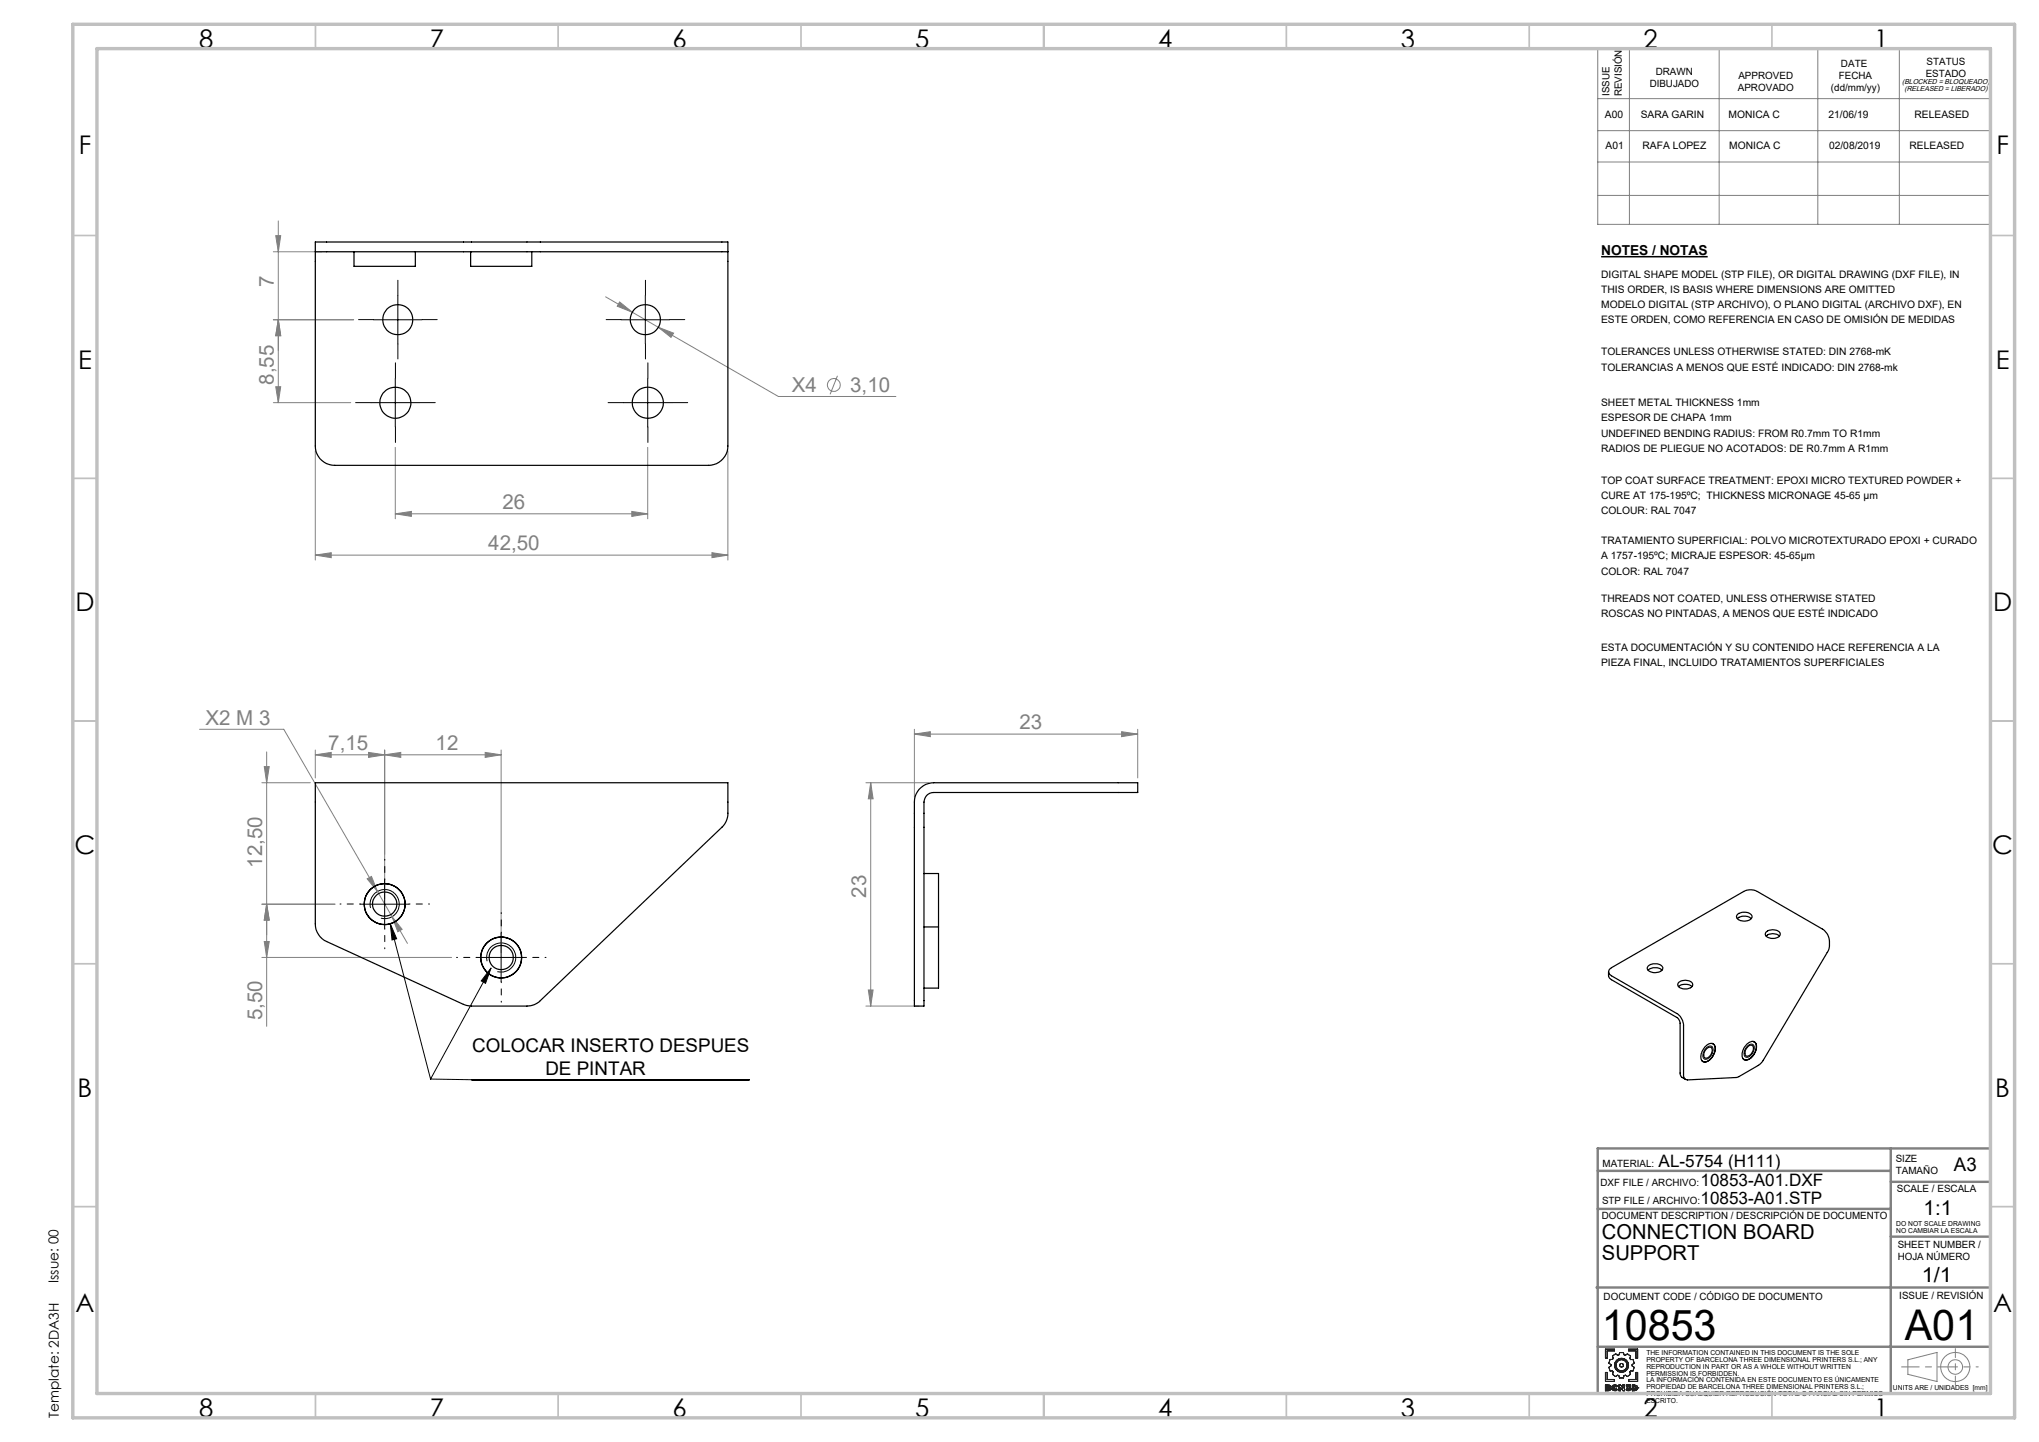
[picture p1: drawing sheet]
<svg xmlns="http://www.w3.org/2000/svg" width="420mm" height="297mm" viewBox="0 0 420 297" stroke-linecap="round" stroke-linejoin="round" font-family="sans-serif">
<path d="M329.8 52.9h22" fill="none" stroke="#000" stroke-width=".32"/>
<g fill="none" stroke="#808080" stroke-width=".21">
<path d="M329.1 10h80.9v36.2h-80.9zM335.6 10v36.2M354.1 10v36.2M374.4 10v36.2M391.2 10v36.2M329.1 20.3h80.9M329.1 26.9h80.9M329.1 33.4h80.9M56.3 51.9h10M56.8 48.5h1l-.5 3.4zM57.3 45.5v37.4M329.1 40.2h80.9"/>
<path d="M56.3 65.9h16.5M56.8 79.7h1l-.5 3.2zM57.3 65.9l.5 3.2h-1zM124.7 61.1l35.6 20.6h24.2M127.6 62.2l2.6 2.1-3.1-1.2zM135.6 67.4l3.1 1.2-.5 .9zM172.5 77.4l-1.5 3.8M56.3 82.9h15.9M64.9 92.8v22.6M81.4 92.1v14.8M133.4 92.1v14.8M149.9 92.8v22.6"/>
<path d="M64.9 114.3l3.3-.5v1.1zM64.9 114.3h85M81.4 105.8l3.3-.5v1.1zM81.4 105.8h52M130.1 105.3l3.3 .5-3.3 .6zM146.6 113.8l3.3 .5-3.3 .6zM41.1 150.2h17.4l19.3 33.4M54.4 157.9h1.1l-.6 3.3zM54.9 154.9v56.5M64.9 155.5l3.3-.5v1zM64.9 154.5v5.7M64.9 155.5h38.3"/>
<path d="M75.9 155l3.3 .5-3.3 .5zM79.2 154.5v30.7M79.2 155.5l3.4-.5v1zM99.9 155l3.3 .5-3.3 .5zM103.2 154.5v41.7M188.3 151.2l3.3-.5v1zM188.3 150.2v14M188.3 151.2h46.1M231 150.7l3.4 .5-3.4 .5zM234.4 150.2v10M53.9 161.2h10M178.4 161.2h12.9"/>
<path d="M179.4 161.2v46M179.4 161.2l.4 3.3h-.9zM53.9 186.2h15.1M53.9 197.2h39.1M54.4 193.9h1.1l-.6 3.3zM54.9 186.2l.6 3.3h-1.1zM75.6 181l.9-.5 1.3 3.1zM77.8 183.6l6.1 10.7M80.8 188.8l2 2.6-.8 .5zM178.4 207.2h10.9M178.9 203.9h.9l-.4 3.3zM393 280.1l6-1.6v6l-6-1.4z"/>
<circle cx="171.8" cy="79.3" r="1.32"/>
<circle cx="402.7" cy="281.6" r="3"/>
<circle cx="402.8" cy="281.5" r="1.49"/>
</g>
<g fill="none" stroke="#191924" stroke-width=".21">
<path d="M330.7 277.9h1.8v.3h-1.5v1.5h-.3zM332.1 279.3l.7-.5 .4 .3 .3-.1 .1-.4h.8l.1 .4 .3 .1 .4-.3 .7 .5-.2 .5 .2 .2h.5l.2 .8-.4 .3v.2l.4 .3-.2 .8h-.5l-.2 .2 .1 .5-.6 .4-.4-.3-.3 .1-.1 .5h-.8l-.2-.5-.2-.1-.4 .3-.7-.4 .2-.5-.2-.2h-.5l-.2-.8 .4-.3v-.2l-.4-.3 .2-.8h.5l.2-.2zM335.5 277.9h1.8v1.8h-.3v-1.5h-1.5zM330.7 282.7h.3v1.4h1.5v.4h-1.8zM331 285.5l.4 .1-.4 .1zM331 286l.4 .1-.4 .1zM331.3 285.3l.4 .2M331.3 285.3h.2l.2 .2M331.3 285.3h-.6v1.2l.9-.1 .2-.3M331.4 285.6h.1M331.4 286.1h.1M331.7 285.5l-.2 .3 .3 .3"/>
<path d="M331.7 285.5h.1M331.8 286.1h.1M332 285.9l.2 .3 .4 .3 .6-.3M332 285.9l.3 .5a.69 .69 0 0 0 .9-.2M332 285.9h.1M332.4 285.9l.1 .2 .4-.1M332.4 285.9h.1M332.9 285.7l-.2-.2-.3 .1v.3M332.9 285.7l-.4-.1-.1 .3M332.9 286l.3 .2M333.2 285.5l-.5-.3-.5 .2-.2 .5M333.2 285.5a.67 .67 0 0 0-1.1 0l-.1 .4"/>
<path d="M333.2 285.5l-.3 .2M333.5 285.3h.3l.5 .6v-.6h.3v1.2h-.3l-.5-.7v.7h-.3zM335.1 286l.3 .2 .2-.1-.2 .1zM335.1 286l-.2 .2M335.5 284.1h1.5v-1.4h.3v1.8h-1.8zM335.6 286.1l-.4-.2v-.2l.3-.2h-.5v-.2h.8v.2l-.2 .2 .3 .4M335.6 286.1h.1M335.9 286.1l-.2 .3-.3 .1-.5-.3M335.9 286.1l-.2 .3-.4 .1-.4-.3M335.9 286.1h.1M336.2 285.3l1 .2 .2 .4-.3 .4-.9 .2zM336.6 285.5l.3 .1v.5h-.3z"/>
<path d="M337 285.9h.1M337.4 285.9h.1"/>
<circle cx="334" cy="281.2" r=".39"/>
<circle cx="334" cy="281.2" r="1.45"/>
<circle cx="334" cy="281.2" r="1.14"/>
</g>
<g fill="none" stroke="#000" stroke-width=".21">
<path d="M76.9 65.9h10M81.4 78v9.9M82 60.9v9.9M128 65.9h9.9M132.9 60.9v9.9M133.4 78v9.9M76.4 82.9h10M128.4 82.9h10M74.2 186.2h10M76.3 187a3 3 0 0 1 2.7-3.8 3 3 0 0 1 3.2 3.3 3 3 0 0 1-3.7 2.6M79.2 181.2v10M80.4 190.3l8.3 31.9"/>
<path d="M80.4 190.3l1.3 3.1-.9 .2zM98.2 197.2h10M100.3 198a3 3 0 0 1 2.7-3.8 3 3 0 0 1 3.3 3.3 3 3 0 0 1-3.9 2.6M101.1 199.4l-12.4 22.8M101.1 199.4l-1.1 3.1-.9-.5zM103.2 192.2v10M351.4 215.9l.2-.1a.74 .74 0 0 1 1-.3 .74 .74 0 0 1 .2 1.1 1.55 1.55 0 0 1-1.8 1.5 1.61 1.61 0 0 1 .4-2.2zM359.8 215.6l.1-.1a.77 .77 0 0 1 1.1-.4 .77 .77 0 0 1 .3 1.1 1.66 1.66 0 0 1-1.8 1.5 1.66 1.66 0 0 1 .3-2.1zM88.7 222.2l8.5 .2h57.1"/>
</g>
<path d="M391.7 281.5h11.1" fill="none" stroke="#808080" stroke-width=".21" stroke-dasharray="15.2 1.3 1.3 1.3" stroke-dashoffset="11.6"/>
<path d="M402.8 281.5h4.7" fill="none" stroke="#808080" stroke-width=".21" stroke-dasharray="15.2 1.3 1.3 1.3" stroke-dashoffset="14.8"/>
<path d="M402.8 277.8v7.4" fill="none" stroke="#808080" stroke-width=".21" stroke-dasharray="15.2 1.3 1.3 1.3" stroke-dashoffset="13.4"/>
<path d="M329.1 236.5h80.9v50.5h-80.9zM389.5 236.5v50.5M329.1 249h60.4M329.1 241.2h60.4M389.5 243.4h20.5M389.5 254.7h20.5M328.9 265.2h81.1M329.1 277.4h80.9" fill="none" stroke="#808080" stroke-width=".5"/>
<g fill="none" stroke="#c0c0c0" stroke-width=".35">
<path d="M65 5v5M115 5v5M165 5v5M215 5v5M265 5v5M315 5v5M365 5v5M15 48.5h5M410 48.5h5M15 98.5h5M410 98.5h5M15 148.5h5"/>
<path d="M410 148.5h5M15 198.5h5M410 198.5h5M15 248.5h5M410 248.5h5M65 287v5M115 287v5M165 287v5M215 287v5M265 287v5M315 287v5M365 287v5"/>
</g>
<path d="M15 5h400v287h-400zM20 10h390v277h-390z" fill="none" stroke="#c0c0c0" stroke-width=".7"/>
<path d="M74.3 186.2h-4.3M79.3 181.2v-4.2M79.3 191.2v4.2M84.3 186.2h4.2M98.3 197.2h-4.3M103.3 192.2v-4.2M108.3 197.2h4.2M103.3 202.2v4.2" fill="none" stroke="#000" stroke-width=".21" stroke-dasharray="15.2 1.3 1.3 1.3" stroke-dashoffset="15"/>
<g fill="none" stroke="#000" stroke-width=".21" stroke-dasharray="15.2 1.3 1.3 1.3">
<path d="M77 65.8h-3.1M81.5 77.9v-3.2M82 60.8v-3.1M82 70.8v3.1M87 65.8h3.1M128 65.8h-3.1M133 60.8v-3.1M133 70.8v3.1M133.5 77.9v-3.2M138 65.8h3.1M76.5 82.9h-3.2M81.5 87.9v3.2"/>
<path d="M86.5 82.9h3.2M128.5 82.9h-3.2M133.5 87.9v3.2M138.5 82.9h3.2"/>
</g>
<g fill="#808080">
<path d="M231 150.7l3.4 .5-3.4 .5zM188.3 151.2l3.3-.5v1zM146.6 113.8l3.3 .5-3.3 .6zM64.9 114.3l3.3-.5v1.1z"/>
<path d="M79.2 155.5l3.4-.5v1zM99.9 155l3.3 .5-3.3 .5zM80.8 188.8l1.2 3.1 .8-.5zM75.6 181l2.2 2.6-1.3-3.1zM81.4 105.8l3.3-.5v1.1zM130.1 105.3l3.3 .5-3.3 .6zM127.6 62.2l-.5 .9 3.1 1.2zM135.6 67.4l2.6 2.1 .5-.9z"/>
<path d="M64.9 155.5l3.3-.5v1zM75.9 155l3.3 .5-3.3 .5z"/>
<path d="M54.9 186.2l.6 3.3h-1.1zM54.4 157.9h1.1l-.6 3.3zM57.3 65.9l.5 3.2h-1zM56.8 48.5h1l-.5 3.4z"/>
<path d="M54.9 186.2l.6 3.3h-1.1zM54.4 193.9h1.1l-.6 3.3zM179.4 161.2l.4 3.3h-.9zM178.9 203.9h.9l-.4 3.3zM57.3 65.9l.5 3.2h-1zM56.8 79.7h1l-.5 3.2z"/>
</g>
<path d="M101.1 199.4l-1.1 3.1-.9-.5zM80.4 190.3l1.3 3.1-.9 .2z" fill="#000"/>
<g fill="none" stroke="#000" stroke-width=".25">
<path d="M64.9 51.9v-2.1h85v2.1M64.9 51.9h85M64.9 51.9v40a3.9 3.9 0 0 0 4 3.9h77a4 4 0 0 0 4-3.9v-40M72.9 51.9v3h12.6v-3M96.9 51.9v3h12.6v-3M64.9 161.2h85v6.3a3.9 3.9 0 0 1-1.2 2.9l-37.4 35.7a3.8 3.8 0 0 1-2.8 1.1h-11.6l-.8-.1-28.8-13.2a4 4 0 0 1-2.4-3.6zM189.3 162.6a4 4 0 0 1 3-1.4h42.1v2h-42.1a1.99 1.99 0 0 0-2 2v42h-2v-39.7a7.4 7.4 0 0 1 .4-4zM190.3 179.9h3v11M190.3 190.9h3M193.3 190.9v12.6h-3M331.6 199.6l27.6-16a2.97 2.97 0 0 1 2.8 0l13.4 7.8a3.1 3.1 0 0 1 1.4 2.4v1.1l-.2 .9-13.5 22.8-.6 .6-4.8 2.7-10.1 .5a.82 .82 0 0 1-.8-1v-10.2a3.1 3.1 0 0 0-1.4-2.5l-13.5-7.7a.88 .88 0 0 1-.3-1.4zM339.4 199a2.14 2.14 0 0 1 3.1 .3 1.41 1.41 0 0 1-1.8 1 1.12 1.12 0 0 1-1.3-1.1z"/>
<path d="M339.5 199.8v-.1a2.34 2.34 0 0 1 2.8 .1M357.9 189.2a2.31 2.31 0 0 1 2.8 0M358 188.2a2.04 2.04 0 0 1 2.9 .5 1.73 1.73 0 0 1-2.6 .8 .71 .71 0 0 1-.6-.5 .71 .71 0 0 1 .3-.8zM363.8 192a2.02 2.02 0 0 1 2.9 .3 1.31 1.31 0 0 1-1.8 1 1.06 1.06 0 0 1-1.2-1.2zM363.8 192.8a2.16 2.16 0 0 1 2.7 0M331.3 200.2l.1 1 .5 .6 13.5 7.7a1.62 1.62 0 0 1 .7 1.2v10.5l.2 .6 .9 .5M345.8 202.4a2.02 2.02 0 0 1 2.9 .3 1.31 1.31 0 0 1-1.8 1 1.05 1.05 0 0 1-1.3-1zM345.8 203.2a2.29 2.29 0 0 1 2.7 0M350.7 218.6h.1M351.2 215.6a1.32 1.32 0 0 1 1.9-.4 2.76 2.76 0 0 1-2.1 3.6 1.45 1.45 0 0 1-.4-2.2zM351.5 216a.65 .65 0 0 1 .9-.3 .65 .65 0 0 1 .2 1 1.3 1.3 0 0 1-1.5 1.2 1.44 1.44 0 0 1 .4-1.9zM352.6 214.9a1.26 1.26 0 0 1 .5 1.9 2.17 2.17 0 0 1-2.3 1.8l-.2-.2"/>
<path d="M352.8 214.9v.1M359.2 218.2h.1M359.9 215a1.1 1.1 0 0 1 1.8-.1 2.81 2.81 0 0 1-2.2 3.4 1.18 1.18 0 0 1-.6-1.6l.4-1.1zM360 215.6a.66 .66 0 0 1 .9-.3 .66 .66 0 0 1 .2 1 1.3 1.3 0 0 1-1.5 1.1 1.44 1.44 0 0 1 .4-1.8zM361.1 214.5a1.12 1.12 0 0 1 .6 1.6 2.45 2.45 0 0 1-2.3 2.2l-.4-.3M361.3 214.5l.1 .1"/>
<circle cx="81.9" cy="65.8" r="3.1"/>
<circle cx="132.9" cy="65.8" r="3.1"/>
<circle cx="81.4" cy="83" r="3.2"/>
<circle cx="133.4" cy="82.9" r="3.2"/>
<circle cx="79.2" cy="186.2" r="4.2"/>
<circle cx="79.2" cy="186.2" r="2.51"/>
<circle cx="79.3" cy="186.2" r="4.2"/>
<circle cx="103.2" cy="197.2" r="4.2"/>
<circle cx="103.3" cy="197.2" r="2.5"/>
</g>
<g font-size="8.7">
<text x="330" y="275.9">10853</text>
<text x="392.3" y="275.9">A01</text>
</g>
<g font-size="5.3">
<text x="41" y="9.9">8</text>
<text x="88.5" y="9.9">7</text>
<text x="138.5" y="9.9">6</text>
<text x="188.5" y="9.9">5</text>
<text x="238.5" y="9.9">4</text>
<text x="288.5" y="9.9">3</text>
<text x="338.5" y="9.9">2</text>
<text x="386" y="9.9">1</text>
<text x="16.2" y="31.7">F</text>
<text x="411.2" y="31.7">F</text>
<text x="16.1" y="75.9">E</text>
<text x="411.1" y="75.9">E</text>
<text x="15.5" y="125.9">D</text>
<text x="410.5" y="125.9">D</text>
<text x="15.4" y="175.9">C</text>
<text x="410.4" y="175.9">C</text>
<text x="16" y="225.9">B</text>
<text x="411" y="225.9">B</text>
<text x="15.5" y="270.2">A</text>
<text x="410.5" y="270.2">A</text>
<text x="41" y="291.9">8</text>
<text x="88.5" y="291.9">7</text>
<text x="138.5" y="291.9">6</text>
<text x="188.5" y="291.9">5</text>
<text x="238.5" y="291.9">4</text>
<text x="288.5" y="291.9">3</text>
<text x="338.5" y="291.9">2</text>
<text x="386" y="291.9">1</text>
</g>
<g font-size="4.2" fill="#808080">
<text x="56.4" y="59.1" transform="rotate(-90 56.4 59.1)">7</text>
<text x="56.4" y="79.3" transform="rotate(-90 56.4 79.3)">8,55</text>
<text x="163.1" y="80.7">X4</text>
<text x="175.1" y="80.7">3,10</text>
<text x="103.5" y="104.9">26</text>
<text x="100.6" y="113.4">42,50</text>
<text x="42.3" y="149.3">X2 M 3</text>
<text x="67.6" y="154.5">7,15</text>
<text x="89.7" y="154.5">12</text>
<text x="210" y="150.2">23</text>
<text x="54" y="178.7" transform="rotate(-90 54 178.7)">12,50</text>
<text x="178.4" y="184.9" transform="rotate(-90 178.4 184.9)">23</text>
<text x="54" y="210.2" transform="rotate(-90 54 210.2)">5,50</text>
</g>
<g font-size="4.2">
<text x="396.2" y="250.3">1:1</text>
<text x="330" y="255.2">CONNECTION BOARD</text>
<text x="330" y="259.5">SUPPORT</text>
<text x="395.8" y="264">1/1</text>
</g>
<g font-size="3.9">
<text x="97.2" y="216.6">COLOCAR INSERTO DESPUES</text>
<text x="112.3" y="221.5">DE PINTAR</text>
<text x="402.5" y="241.1">A3</text>
</g>
<g font-size="3.5">
<text x="341.7" y="240.4">AL-5754 (H111)</text>
<text x="350.3" y="244.3">10853-A01.DXF</text>
<text x="350.3" y="247.9">10853-A01.STP</text>
</g>
<g font-size="2.8">
<text x="329.8" y="52.6">NOTES / NOTAS</text>
<text x="12.1" y="264.2" transform="rotate(-90 12.1 264.2)">Issue: 00</text>
<text x="12.2" y="292" transform="rotate(-90 12.2 292)">Template: 2DA3H</text>
</g>
<g font-size="2.1">
<text x="339.8" y="17.9">DIBUJADO</text>
<text x="341.1" y="15.4">DRAWN</text>
<text x="358.1" y="16.3">APPROVED</text>
<text x="378.8" y="16.3">FECHA</text>
<text x="379.2" y="13.8">DATE</text>
<text x="396.7" y="15.8">ESTADO</text>
<text x="396.8" y="13.3">STATUS</text>
<text x="331.5" y="19.8" transform="rotate(-90 331.5 19.8)">ISSUE</text>
<text x="334" y="19.8" transform="rotate(-90 334 19.8)">REVISIÓN</text>
<text x="357.9" y="18.8">APROVADO</text>
<text x="377.1" y="18.8">(dd/mm/yy)</text>
<text x="330.6" y="24.4">A00</text>
<text x="338" y="24.4">SARA GARIN</text>
<text x="356.1" y="24.4">MONICA C</text>
<text x="376.6" y="24.4">21/06/19</text>
<text x="394.4" y="24.3">RELEASED</text>
<text x="330.7" y="30.8">A01</text>
<text x="338.3" y="30.8">RAFA LOPEZ</text>
<text x="356.2" y="30.8">MONICA C</text>
<text x="376.7" y="30.8">02/08/2019</text>
<text x="393.3" y="30.8">RELEASED</text>
<text x="329.8" y="57.2">DIGITAL SHAPE MODEL (STP FILE), OR DIGITAL DRAWING (DXF FILE), IN</text>
<text x="329.8" y="60.3">THIS ORDER, IS BASIS WHERE DIMENSIONS ARE OMITTED</text>
<text x="329.8" y="63.4">MODELO DIGITAL (STP ARCHIVO), O PLANO DIGITAL (ARCHIVO DXF), EN</text>
<text x="329.8" y="66.5">ESTE ORDEN, COMO REFERENCIA EN CASO DE OMISIÓN DE MEDIDAS</text>
<text x="329.8" y="73.2">TOLERANCES UNLESS OTHERWISE STATED: DIN 2768-mK</text>
<text x="329.8" y="76.3">TOLERANCIAS A MENOS QUE ESTÉ INDICADO: DIN 2768-mk</text>
<text x="329.8" y="83.7">SHEET METAL THICKNESS 1mm</text>
<text x="329.8" y="86.8">ESPESOR DE CHAPA 1mm</text>
<text x="329.8" y="89.9">UNDEFINED BENDING RADIUS: FROM R0.7mm TO R1mm</text>
<text x="329.8" y="93">RADIOS DE PLIEGUE NO ACOTADOS: DE R0.7mm A R1mm</text>
<text x="329.8" y="99.6">TOP COAT SURFACE TREATMENT: EPOXI MICRO TEXTURED POWDER +</text>
<text x="329.8" y="102.8">CURE AT 175-195ºC; THICKNESS MICRONAGE 45-65 µm</text>
<text x="329.8" y="105.9">COLOUR: RAL 7047</text>
<text x="329.8" y="112.1">TRATAMIENTO SUPERFICIAL: POLVO MICROTEXTURADO EPOXI + CURADO</text>
<text x="329.8" y="115.2">A 1757-195ºC; MICRAJE ESPESOR: 45-65µm</text>
<text x="329.8" y="118.3">COLOR: RAL 7047</text>
<text x="329.8" y="124">THREADS NOT COATED, UNLESS OTHERWISE STATED</text>
<text x="329.8" y="127.1">ROSCAS NO PINTADAS, A MENOS QUE ESTÉ INDICADO</text>
<text x="329.8" y="134.1">ESTA DOCUMENTACIÓN Y SU CONTENIDO HACE REFERENCIA A LA</text>
<text x="329.8" y="137.2">PIEZA FINAL, INCLUIDO TRATAMIENTOS SUPERFICIALES</text>
<text x="390.5" y="239.4">SIZE</text>
<text x="329.7" y="244.3">DXF FILE / ARCHIVO:</text>
<text x="330.1" y="240.4">MATERIAL:</text>
<text x="390.5" y="241.9">TAMAÑO</text>
<text x="390.7" y="245.6">SCALE / ESCALA</text>
<text x="330" y="251">DOCUMENT DESCRIPTION / DESCRIPCIÓN DE DOCUMENTO</text>
<text x="330" y="247.9">STP FILE / ARCHIVO:</text>
<text x="390.9" y="257.1">SHEET NUMBER /</text>
<text x="390.9" y="259.6">HOJA NÚMERO</text>
<text x="330.3" y="267.7">DOCUMENT CODE / CÓDIGO DE DOCUMENTO</text>
<text x="391.2" y="267.5">ISSUE / REVISIÓN</text>
</g>
<g font-size="1.5">
<text x="391.8" y="17.4">(BLOCKED = BLOQUEADO)</text>
<text x="392.3" y="18.8">(RELEASED = LIBERADO)</text>
</g>
<g font-size="1.4">
<text x="390.6" y="252.5">DO NOT SCALE DRAWING</text>
<text x="390.6" y="253.9">NO CAMBIAR LA ESCALA</text>
<text x="339.1" y="279.1">THE INFORMATION CONTAINED IN THIS DOCUMENT IS THE SOLE</text>
<text x="339.1" y="280.5">PROPERTY OF BARCELONA THREE DIMENSIONAL PRINTERS S.L.; ANY</text>
<text x="339.1" y="281.9">REPRODUCTION IN PART OR AS A WHOLE WITHOUT WRITTEN</text>
<text x="339.1" y="283.3">PERMISSION IS FORBIDDEN.</text>
<text x="339.1" y="284.7">LA INFORMACIÓN CONTENIDA EN ESTE DOCUMENTO ES ÚNICAMENTE</text>
<text x="339.1" y="286.1">PROPIEDAD DE BARCELONA THREE DIMENSIONAL PRINTERS S.L.;</text>
<text x="339.1" y="287.6">PROHIBIDA CUALQUIER REPRODUCIÓN TOTAL O PARCIAL SIN PERMISO</text>
<text x="389.9" y="286.3">UNITS ARE / UNIDADES [mm]</text>
<text x="339.1" y="289">ESCRITO.</text>
</g>
</svg>
